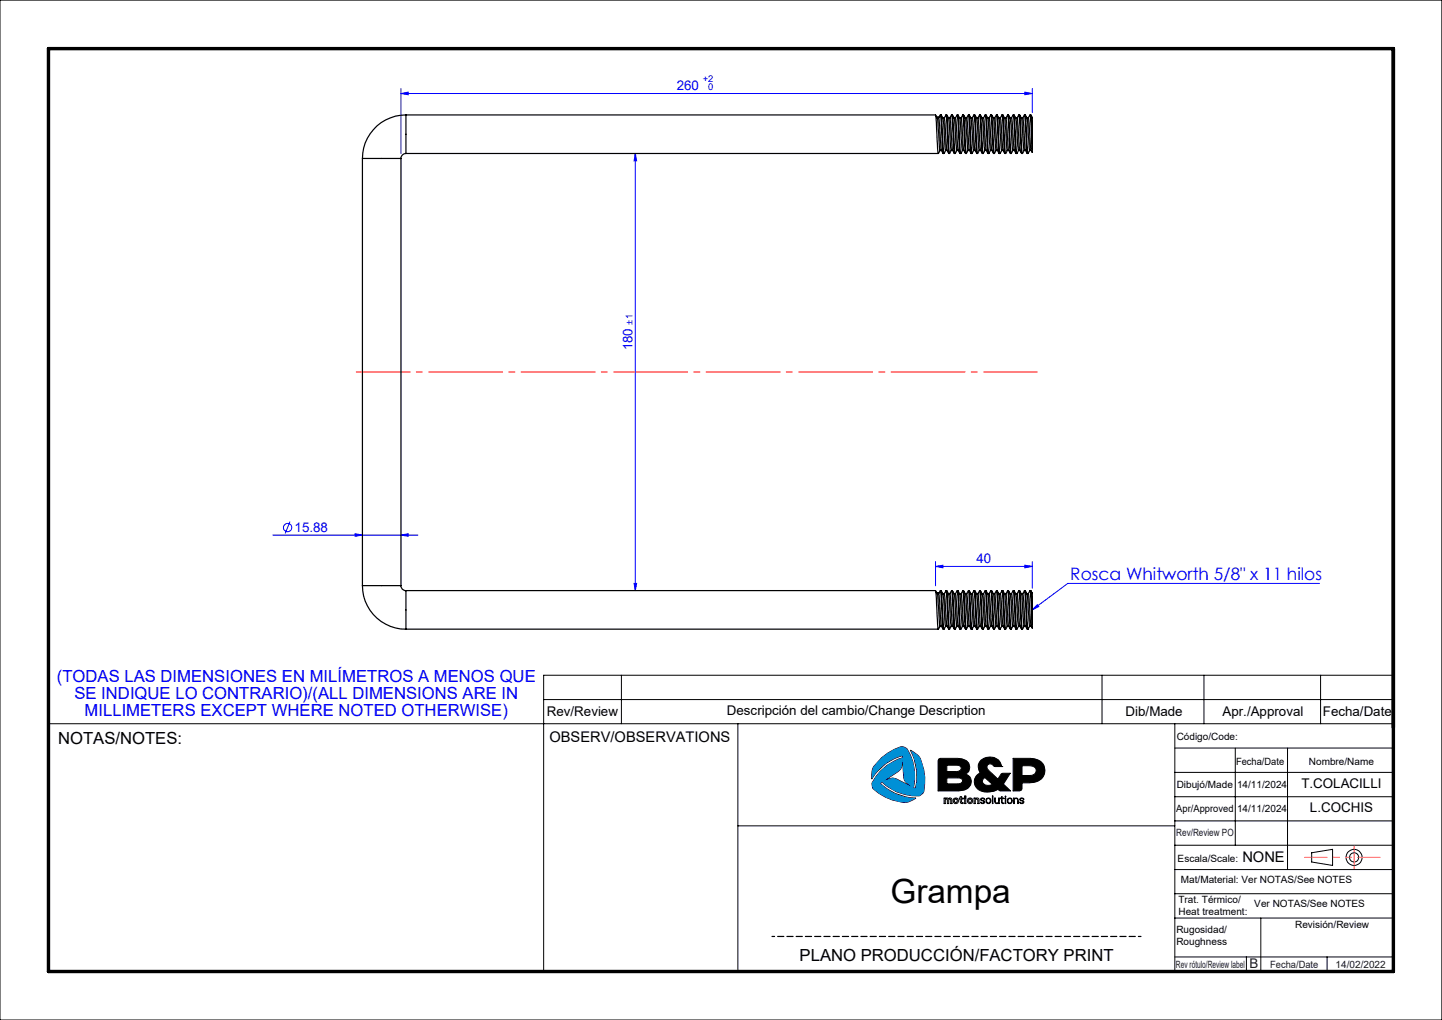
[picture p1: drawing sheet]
<svg xmlns="http://www.w3.org/2000/svg" width="297mm" height="210mm" viewBox="0 0 297 210" stroke-linecap="round" stroke-linejoin="round" font-family="sans-serif">
<g fill="none" stroke="#000" stroke-width=".21">
<path d="M0 0h297v210h-297zM128 139v10M227 139v10M248 139v10M272 139v10M287 139h-175v61M112 144h175M152 149v51M181.6 156a8.6 8.6 0 0 1 4.3-2.3l.7 .3a9.7 9.7 0 0 1 1.5 8.2l.4 .1a10.8 10.8 0 0 0-1-7.9 4.7 4.7 0 0 1 2 1.8 10.1 10.1 0 0 1 .6 7.1l-.6 .5a9.7 9.7 0 0 1-7.8-2.8l-.4 .3a10.8 10.8 0 0 0 7.4 3 4.3 4.3 0 0 1-2.5 .9 9.6 9.6 0 0 1-6.5-3.1l-.1-.7a9.5 9.5 0 0 1 6.3-5.4v-.4a10.4 10.4 0 0 0-6.4 4.8 4.2 4.2 0 0 1 .5-2.6zM185.9 156.6l.2 3.4 .2 .7 1.3 1.2-3.1-1.6-.6-.1-1.8 .5 2.9-1.9 .5-.5zM193.3 156.3l.4-.2h3.5a2.09 2.09 0 0 1 2.5 1.9l-.1 .7-.8 .7a1.68 1.68 0 0 1 1.3 1.7 1.68 1.68 0 0 1-1.5 1.6l-1.2 .1h-4.2zM195 157.5l2.4 .1a.58 .58 0 0 1 .6 .4 .58 .58 0 0 1-.3 .6l-.7 .2h-2z"/>
<path d="M202.1 156.5a2.71 2.71 0 0 1 3.9 .5l.3 .8h-1.5a.8 .8 0 0 0-.8-.5 .8 .8 0 0 0-.7 .6 2.07 2.07 0 0 0 1 1.4l1.2 1.1 .8-1.1 1.8-.1-1.4 2.2 1.4 1.4h-2l-.5-.3a3.5 3.5 0 0 1-4.6-.4 1.98 1.98 0 0 1 .9-3 1.94 1.94 0 0 1 .2-2.6zM206.3 157.8h.1M208.7 156.1h3.5a2.6 2.6 0 0 1 2.9 3.2 2.82 2.82 0 0 1-3.1 1.9h-1.5l-.1 1.5-.4 .1h-1.3zM210.5 157.6a2.82 2.82 0 0 1 2.8 .5 1.05 1.05 0 0 1-.1 1.2 1.05 1.05 0 0 1-1.1 .4h-1.6zM242 149v51M242 159h45M242 154h45M254.4 154v20M265.2 154v25M287 149h-277v51M152 170h90M194.5 164.3l1.5 .1 .1 1h-.3v-.7l-.2-.2-.2 .1v.8h-.3v-.8l-.2-.1-.2 .2v.7h-.2z"/>
<path d="M195 160.2h2.7l.5 .3v.4a.86 .86 0 0 1-1 .5h-2.2zM196.6 164.6l.2-.1 .3 .1v.5l-.3 .1-.2-.1zM197.8 164h.2v.3h.4v.2h-.4v.5a.22 .22 0 0 0 .1 .2 .22 .22 0 0 0 .3 0v.2a.63 .63 0 0 1-.6-.2 .63 .63 0 0 1 0-.7h-.2v-.2h.2zM198.7 164.3h.2v1.1h-.2zM198.7 163.9h.2v.2h-.2zM199.6 164.6l.2-.1 .2 .1v.5l-.2 .1-.2-.1zM200.6 164.3l.9 .1 .1 .2v.8h-.2v-.7l-.3-.2-.2 .3v.6h-.3zM202.5 160.4l.3-.3 1.6 1.4a1.33 1.33 0 0 1-2.1-.6zM202.6 165a.42 .42 0 0 1-.5-.2 .42 .42 0 0 1 0-.4l.5-.1 .2 .3h-.1a.28 .28 0 0 0-.3-.2 .28 .28 0 0 0-.3 .3l.6 .2a.43 .43 0 0 1-.2 .6 .43 .43 0 0 1-.6-.3l.5 .1h.2v-.3M203.3 164.5l.3-.1 .3 .1 .1 .3-.2 .5-.5-.1zM204.4 163.9h.1v1.5h-.1zM204.9 164.3h.1v.6a.36 .36 0 0 0 .3 .4 .36 .36 0 0 0 .4-.4v-.6h.1v1.1l-.1-.1-.3 .1-.4-.1z"/>
<path d="M206.3 164h.1v.3h.4l-.4 .1v.6a.23 .23 0 0 0 .1 .3 .23 .23 0 0 0 .3 0 .28 .28 0 0 1-.4 .1 .28 .28 0 0 1-.1-.4v-.6h-.3l.3-.1zM207 163.9l.2 .2zM207 164.3h.2v1.1h-.2zM207.7 164.5l.3-.1 .3 .1 .1 .3-.2 .5-.5-.1-.1-.3zM208.8 164.3l.1 .2a.48 .48 0 0 1 .8 .1v.8h-.1v-.6a.36 .36 0 0 0-.3-.4 .36 .36 0 0 0-.4 .4v.6h-.1zM210.1 164.4a.47 .47 0 0 1 .4-.1 .47 .47 0 0 1 .4 .3h-.1a.28 .28 0 0 0-.3-.2 .28 .28 0 0 0-.3 .3h.1a.43 .43 0 0 1 .5 .2 .43 .43 0 0 1 0 .5h-.5l-.3-.2 .3 .1h.4l.1-.2-.2-.1a.46 .46 0 0 1-.5-.6zM242 164h45M242 169h45M242 174h45M242 179h45M270.2 175.6l4.3-.7v3.3l-4.3-.7zM242 184h45"/>
<path d="M242 189h45M242 197h45M256.7 197v3M259.7 189v11M273.3 197v3"/>
<circle cx="196.9" cy="164.9" r=".57"/>
<circle cx="199.8" cy="164.9" r=".57"/>
<circle cx="203.6" cy="164.9" r=".56"/>
<circle cx="208" cy="164.9" r=".57"/>
<circle cx="278.9" cy="176.5" r="1.66"/>
<circle cx="278.9" cy="176.5" r=".94"/>
</g>
<path d="M159 192.8h76" fill="none" stroke="#000" stroke-width=".25" stroke-dasharray="1.3 .6" stroke-dashoffset=".7"/>
<path d="M10 10h277v190h-277z" fill="none" stroke="#000" stroke-width=".7"/>
<path d="M268.7 176.5h15.5" fill="none" stroke="#f00" stroke-width=".21" stroke-dasharray="6.3 1.3 1.3 1.3 1.3 1.3" stroke-dashoffset="1.8"/>
<path d="M278.9 174.2v4.6" fill="none" stroke="#f00" stroke-width=".21" stroke-dasharray="6.3 1.3 1.3 1.3 1.3 1.3"/>
<path d="M195 160.2h2.7l.5 .3 .1 .4-.3 .3-.5 .2h-2.5zM195 157.5l2.4 .1 .5 .2 .1 .5-.3 .4-.4 .1h-2.3zM193.3 156.3l-.1 6.5h4.4a2.08 2.08 0 0 0 2.4-2.3l-.4-.8-.8-.3a1.68 1.68 0 0 0 .9-1.9 1.68 1.68 0 0 0-1.7-1.3l-4.4-.1zM202.5 160.3l.3-.2 1.6 1.4-.7 .2-.9-.1-.5-.7zM202 156.6l-.5 .9 .1 1.1a.37 .37 0 0 1 .2 .4 .37 .37 0 0 1-.3 .3l-.7 1-.1 .8 .2 .9 .6 .6 .4 .2a4.1 4.1 0 0 0 3.7-.3l.4 .3h2.1l-1.4-1.4 1.4-2.2h-1.8l-.8 1.2-2.1-2-.1-.6 .1-.4 .4-.1 .6 .1 .4 .4h1.5v-.1a2.6 2.6 0 0 0-4.3-1.1zM210.5 157.6h1.8l.7 .3 .4 .5-.1 .7-.4 .4-.5 .2h-1.9zM208.7 156.1v6.7l1.6-.1 .2-.3v-1.2h1.5a2.75 2.75 0 0 0 3.2-2.4v-.8l-.3-.7a3.1 3.1 0 0 0-2.7-1.2z" fill-rule="evenodd" fill="#000"/>
<path d="M181.6 156l-1.6 1.8a4.1 4.1 0 0 0-.5 2.6 10.5 10.5 0 0 1 6.4-4.8v.4a9.6 9.6 0 0 0-6.3 5.4 1.5 1.5 0 0 0 1.1 1.6 8.6 8.6 0 0 0 6.3 2.1l1.7-.8a10.7 10.7 0 0 1-7.4-3l.4-.3a9.8 9.8 0 0 0 7.8 2.8l.6-.5a9.5 9.5 0 0 0-1-7.7l-1.6-1.2a10.7 10.7 0 0 1 1 7.9l-.4-.1a9.7 9.7 0 0 0-1.5-8.2 1.71 1.71 0 0 0-2.1 .2l-1.1 .5zM185.9 156.6l.3 3.9 .2 .4 1.2 1-3.3-1.7h-.7l-1.5 .5 3.2-2.1 .4-.6z" fill-rule="evenodd" fill="#0090d6"/>
<g fill="none" stroke="#00f" stroke-width=".21">
<path d="M82.6 19.3l1.5-.3v.5zM82.6 18.2v13.4M82.6 19.3h130M211.1 19l1.5 .3-1.5 .2zM212.6 18.2v5M130.8 31.6l.3 1.5h-.5zM130.8 31.6v90M56.2 110.2h29.9M59.7 107.4l-1 2.4M73.1 109.9l1.5 .3-1.5 .2zM82.6 110.2l1.5-.3v.5zM192.7 116.6l1.5-.2v.5z"/>
<path d="M192.7 115.6v5M192.7 116.6h19.9M211.1 116.4l1.5 .2-1.5 .3zM212.6 115.6v5.5M130.6 120.1h.5l-.3 1.5zM213.6 124.5l.4 .4-1.4 .7zM271.7 120.1h-51.8l-7.3 5.5"/>
<circle cx="59.3" cy="108.6" r=".86"/>
</g>
<path d="M213.7 76.6h-140.3" fill="none" stroke="#f00" stroke-width=".21" stroke-dasharray="15.2 1.3 1.3 1.3" stroke-dashoffset="4.1"/>
<g fill="#00f">
<path d="M213.6 124.5l.4 .4-1.4 .7z"/>
<path d="M82.6 19.3l1.5-.3v.5zM211.1 19l1.5 .3-1.5 .2zM73.1 109.9l1.5 .3-1.5 .2zM82.6 110.2l1.5-.3v.5z"/>
<path d="M130.8 31.6l.3 1.5h-.5zM130.6 120.1h.5l-.3 1.5z"/>
<path d="M192.7 116.6l1.5-.2v.5zM211.1 116.4l1.5 .2-1.5 .3z"/>
</g>
<g fill="none" stroke="#000" stroke-width=".25">
<path d="M74.6 32.6h8M74.6 32.6v88M82.6 32.6v88M83.6 31.6a1.02 1.02 0 0 0-1 1M83.6 23.7a8.9 8.9 0 0 0-9 8.9M83.6 23.7v7.9M83.6 23.7h109.1M83.6 31.6h109.7M192.7 23.7l.4 .6M192.7 23.7l.6 7.9M192.9 24.1h.6M193 24.3h.3"/>
<path d="M193.1 24.3l.4 6.4 .1 .3h.3M193.3 24.3l.6 6.7M193.6 31l-.3 .6M193.7 23.7l-.4 .6M193.7 23.7l.5 7.9M193.7 23.7h.2M193.9 23.7l.3 .6h.3M193.9 23.7l.5 7.9M193.9 31l.3 .6M194.2 24.3l.6 6.7M194.5 24.3l.6 6.7M194.8 31l-.4 .6h-.1"/>
<path d="M194.8 31h.3M194.8 23.7l-.3 .6M194.8 23.7l.6 7.9M194.8 23.7h.2M195 23.7l.6 7.9M195 23.7l.4 .6h.2M195.1 31l.3 .6M195.4 24.3l.5 6.7M195.6 24.3l.6 6.7M195.9 31l-.3 .6h-.2M195.9 31h.3M196 23.7l-.4 .6"/>
<path d="M196.1 23.7l.4 .6M196.1 23.7l.6 7.9M196.1 23.7h-.1l.6 7.9M196.2 31l.4 .6h.1M196.5 24.3h.3M196.5 24.3l.6 6.7M196.8 24.3l.5 6.7M197.1 31l-.4 .6M197.1 31h.2M197.1 23.7l-.3 .6M197.3 23.7l.4 .6h.2M197.3 23.7l.6 7.9"/>
<path d="M197.3 23.7h-.1l.5 7.9M197.3 31l.4 .6h.2M197.7 24.3l.5 6.7M197.9 24.3l.6 6.7M198.2 31h.3M198.3 31l-.4 .6M198.3 23.7l-.4 .6M198.3 23.7l.2 .1 .1 .6 .4 7.2M198.3 23.7l.6 7.9M198.5 23.7l.3 .6h.3M198.5 31l.4 .6M198.8 24.3l.6 6.7"/>
<path d="M199.1 24.3l.6 6.7M199.4 31l-.4 .6h-.1M199.4 31h.3M199.5 23.7l-.4 .6M199.5 23.7l.2 .1 .5 7.8M199.5 23.7l.5 7.9M199.6 23.7l.4 .6M199.7 31l.3 .6h.2l.4-.6M200 24.3h.2M200 24.3l.6 6.7M200.2 24.3l.6 6.7M200.6 31h.2"/>
<path d="M200.6 23.7l-.4 .6M200.6 23.7l.6 7.9M200.6 23.7h.2M200.8 23.7l.4 .6M200.8 23.7l.5 7.9M200.8 31l.4 .6h.1M201.1 24.3h.3M201.2 24.3l.4 6.4 .1 .3h.3M201.4 24.3l.6 6.7M201.7 31l-.3 .6M201.8 23.7l-.4 .6M201.9 23.7l.4 .6"/>
<path d="M201.9 23.7l.6 7.9M201.9 23.7h-.1l.5 7.9M202 31l.3 .6M202.3 24.3h.3M202.3 24.3l.5 6.7M202.6 24.3l.5 6.7M202.8 31l-.3 .6h-.1M202.8 31h.3M202.9 23.7l-.3 .6M202.9 23.7l.6 7.9M202.9 23.7h.2M203.1 23.7l.6 7.9"/>
<path d="M203.1 23.7l.3 .6 .4 .1 .5 6.6M203.1 31l.4 .6h.2l.3-.6M203.4 24.3l.6 6.7M204 31h.3M204.1 23.7l-.4 .6M204.1 23.7l.2 .1 .5 7.8M204.1 23.7l.5 7.9M204.3 23.7l.3 .6h.3M204.3 31l.3 .6h.2M204.6 24.3l.6 6.7M204.9 24.3l.5 6.7 .4 .6h.2l.3-.6M205.2 31l-.4 .6"/>
<path d="M205.2 31h.3M205.2 23.7l-.3 .6M205.4 23.7l.4 .6h.2M205.4 23.7l.6 7.9M205.4 23.7h-.2l.6 7.9M205.8 24.3l.5 6.7M206 24.3l.6 6.7M206.3 31h.3M206.4 23.7l-.4 .6M206.4 23.7l.5 7.9M206.4 23.7h.2M206.6 23.7l.3 .6h.3"/>
<path d="M206.6 23.7l.5 7.9M206.6 31l.3 .6M206.9 24.3l.6 6.7M207.2 24.3l.6 6.7M207.5 31l-.4 .6h-.1M207.5 31h.3M207.5 23.7l-.3 .6M207.5 23.7l.3 .1 .5 7.8M207.5 23.7l.6 7.9M207.7 23.7l.4 .6h.2M207.8 31l.3 .6h.2l.3-.6M208.1 24.3l.5 6.7"/>
<path d="M208.3 24.3l.6 6.7M208.6 31h.3M208.7 23.7l-.4 .6M208.7 23.7l.6 7.9M208.7 23.7h.1M208.8 23.7l.4 .6h.3M208.8 23.7l.6 7.9M208.9 31l.4 .6h.1M209.2 24.3l.6 6.7M209.5 24.3l.5 6.7M209.8 31l-.4 .6M209.8 31h.2"/>
<path d="M209.8 23.7l-.3 .6M210 23.7l.4 .6M210 23.7l.6 7.9M210 23.7h-.1l.5 7.9M210 31l.4 .6h.2l.4-.6M210.4 24.3h.2M210.4 24.3l.5 6.3v.4h.3M210.6 24.3l.6 6.7M211 23.7l-.4 .6M211 23.7l.2 .1 .1 .6 .4 7.2M211 23.7l.6 7.9M211.2 23.7l.3 .6h.3"/>
<path d="M211.2 31l.4 .6h.1l.4-.6M211.5 24.3l.5 6.4 .1 .3h.3M211.8 24.3l.6 6.7M212.2 23.7l-.4 .6M212.2 23.7l.2 .1 .2 3.8M212.2 23.7l.4 6.9M212.3 23.7l.3 .5M212.6 27.6h.1M212.6 30.6v.8l-.2-.4M212.6 27.6v3M212.6 24.2v3.4M74.6 120.6a8.9 8.9 0 0 0 9 8.9"/>
<path d="M74.6 120.6h8M82.6 120.6a.97 .97 0 0 0 1 1M83.6 121.6v7.9M83.6 129.5h109.7M83.6 121.6h109.1M192.9 122h.6M193 122.2h.3M193.3 122.3l.5 5.9 .1 .7 .3 .6M193.6 128.9l-.3 .6M193.7 121.6l-.4 .6M193.7 121.7l.5 7.8M193.7 121.6h.2"/>
<path d="M193.9 128.9h-.3l-.1-.3-.4-6.1-.4-.9 .6 7.9M194.2 122.3l-.3-.7 .5 7.9M194.2 122.2h.3M194.2 122.3l.6 6.6M194.5 122.3l.5 6.4 .4 .8M194.8 121.6l-.3 .6M194.8 121.7l.6 7.8M194.8 121.6h.2M195.1 128.9h-.3l-.4 .6h-.1M195.4 122.3l-.4-.7 .6 7.9M195.4 122.2h.2M195.4 122.3l.5 6.6"/>
<path d="M195.6 122.3l.5 6.4 .5 .8h.1M195.9 128.9l-.3 .6h-.2M195.9 128.9h.3M196 121.6l-.4 .6M196 121.7l.6 7.8M196 121.6h.1M196.5 122.2h.3M196.8 122.3l.5 6.4 .2 .5 .4 .3M197.1 128.9l-.3-3.5a8.4 8.4 0 0 0-.4-3.5l-.3-.3 .6 7.9M197.1 121.6l-.3 .6M197.2 121.7l.5 7.8M197.2 121.6h.1"/>
<path d="M197.3 128.9h-.2l-.4 .6M197.7 122.3l-.4-.7 .6 7.9M197.7 122.2h.2M197.7 122.3l.5 6.6M197.9 122.3l.5 6.4 .5 .8M198.3 121.6l-.4 .6M198.3 121.7l.6 7.8M198.3 121.6h.1M198.4 121.6l.6 7.9M198.5 121.6l.3 .7M198.5 128.9h-.2l-.4 .6M198.8 122.2h.3"/>
<path d="M198.8 122.3l.6 6.6M199.1 122.3l.5 6.4 .4 .8h.2l.4-.6h.2M199.5 121.6l-.4 .6M199.5 121.7l.5 7.8M199.5 121.6h.1M199.6 121.6l.6 7.9M199.6 121.6l.4 .7M199.7 128.9h-.3l-.4 .6h-.1M200 122.2h.2M200 122.3l.6 6.6M200.2 122.3l.6 6.4 .4 .8h.1M200.6 121.6l-.4 .6"/>
<path d="M200.6 121.7l.6 7.8M200.6 121.6h.2M201.1 122.2h.3M201.4 122.3l.5 5.9 .1 .7 .3 .6M201.7 128.9l-.3-3.6a8.9 8.9 0 0 0-.4-3.4l-.2-.3 .5 7.9M201.7 128.9h.3M201.7 128.9l-.3 .6M201.8 121.6l-.4 .6M201.8 121.7l.5 7.8M201.8 121.6h.1M202.3 122.3l-.4-.7 .6 7.9M202.3 122.2h.3"/>
<path d="M202.3 122.3l.5 6.6M202.6 122.3l.5 6.4 .4 .8h.2l.3-.6M202.9 121.6l-.3 .6M202.9 121.7l.6 7.8M202.9 121.6h.2M203.1 128.9h-.3l-.3 .6h-.1M203.4 122.2l.4 .1 .4 6.4 .4 .8h.2M203.4 122.3l-.3-.7 .6 7.9M203.4 122.3l.6 6.6M204 128.9h.3M204.1 121.6l-.4 .6M204.1 121.7l.5 7.8"/>
<path d="M204.1 121.6h.1M204.2 121.6l.6 7.9M204.3 121.6l.3 .7M204.6 122.2h.3M204.6 122.3l.6 6.6M204.9 122.3l.5 6.6 .4 .6h.2l.3-.6M205.2 121.6l-.3 .6M205.2 121.7l.6 7.8M205.2 121.6h.2M205.5 128.9h-.3l-.4 .6M205.7 122.2h.3M205.8 122.3l-.4-.7 .6 7.9"/>
<path d="M205.8 122.3l.5 6.6M206 122.3l.5 5.9 .1 .7 .3 .6M206.3 128.9h.3M206.4 121.6l-.4 .6M206.4 121.7l.5 7.8M206.4 121.6h.2M206.9 122.3l-.3-.7 .5 7.9M206.9 122.2h.3M206.9 122.3l.6 6.6M207.2 122.3l.5 6.4 .4 .8h.2l.3-.6h.3M207.5 121.6l-.3 .6M207.5 121.7l.6 7.8"/>
<path d="M207.5 121.6h.2M207.7 121.6l.6 7.9M207.7 121.6l.4 .7M207.8 128.9h-.3l-.4 .6h-.1M208.1 122.2h.2M208.1 122.3l.5 6.6M208.3 122.3l.5 6.4 .5 .8h.1M208.7 121.6l-.4 .6M208.7 121.7l.6 7.8M208.7 121.6h.1M209.2 122.2h.3M209.2 122.3l-.4-.7 .6 7.9"/>
<path d="M209.2 122.3l.6 6.6M209.5 122.3l.5 6.6 .4 .6h.2l.4-.6M209.8 121.6l-.3 .6M209.9 121.7l.5 7.8M209.9 121.6h.1M210 128.9h-.2l-.4 .6M210.4 122.3l-.4-.7 .6 7.9M210.4 122.2h.2M210.4 122.3l.5 6.6M210.6 122.3l.5 6.4 .5 .8h.1l.4-.6M210.9 128.9h.3M211 121.6l-.4 .6"/>
<path d="M211 121.7l.6 7.8M211 121.6h.1M211.1 121.6l.6 7.9M211.2 121.6l.3 .7M211.5 122.2h.3M211.5 122.3l.6 6.6M211.8 122.3l.5 6.4 .3 .6v-.8M212.1 128.9h.3M212.2 121.6l-.4 .6M212.2 121.7l.4 6.8M212.2 121.6h.1M212.3 121.6l.3 4"/>
<path d="M212.3 121.6l.3 .5v3.5M212.6 125.6h.1M212.6 125.6v2.9"/>
</g>
<text font-size="6.9" x="183.4" y="185.8">Grampa</text>
<text font-size="3.5" fill="#00f" x="220.4" y="119.3">Rosca Whitworth 5/8&quot; x 11 hilos</text>
<g font-size="3.4" fill="#00f">
<text x="11.7" y="140.4">(TODAS LAS DIMENSIONES EN MILÍMETROS A MENOS QUE</text>
<text x="15.3" y="143.9">SE INDIQUE LO CONTRARIO)/(ALL DIMENSIONS ARE IN</text>
<text x="17.4" y="147.4">MILLIMETERS EXCEPT WHERE NOTED OTHERWISE)</text>
</g>
<g font-size="3.4">
<text x="12" y="153.1">NOTAS/NOTES:</text>
<text x="164.7" y="197.9">PLANO PRODUCCIÓN/FACTORY PRINT</text>
</g>
<g font-size="3">
<text x="113.2" y="152.7">OBSERV/OBSERVATIONS</text>
<text x="255.9" y="177.4">NONE</text>
</g>
<g font-size="2.7" fill="#00f">
<text x="139.4" y="18.6">260</text>
<text x="130.3" y="72.2" transform="rotate(-90 130.3 72.2)">180</text>
<text x="60.7" y="109.5">15.88</text>
<text x="201.1" y="116">40</text>
</g>
<g font-size="2.7">
<text x="112.6" y="147.5">Rev/Review</text>
<text x="149.7" y="147.3">Descripción del cambio/Change Description</text>
<text x="231.8" y="147.3">Dib/Made</text>
<text x="251.8" y="147.3">Apr./Approval</text>
<text x="272.5" y="147.4">Fecha/Date</text>
<text x="268" y="162.3">T.COLACILLI</text>
<text x="269.8" y="167.1">L.COCHIS</text>
</g>
<text font-size="2.7" fill="#191924" x="257.3" y="199.4">B</text>
<g font-size="2.1">
<text x="242.4" y="152.3">Código/Code:</text>
<text x="254.6" y="157.4">Fecha/Date</text>
<text x="269.6" y="157.5">Nombre/Name</text>
<text x="242.3" y="167.1">Apr/Approved</text>
<text x="242.4" y="162.3">Dibujó/Made</text>
<text x="254.8" y="162.3">14/11/2024</text>
<text x="254.8" y="167.1">14/11/2024</text>
<text x="242.6" y="177.5">Escala/Scale:</text>
<text x="242.7" y="185.9">Trat. Térmico/</text>
<text x="243.2" y="181.7">Mat/Material: Ver NOTAS/See NOTES</text>
<text x="242.7" y="188.4">Heat treatment:</text>
<text x="258.3" y="186.7">Ver NOTAS/See NOTES</text>
<text x="266.8" y="191.1">Revisión/Review</text>
<text x="242.3" y="192">Rugosidad/</text>
<text x="242.3" y="194.5">Roughness</text>
</g>
<g font-size="2.1" fill="#191924">
<text x="242.3" y="172.1">Rev/Review PO</text>
<text x="242.2" y="199.2">Rev rótulo/Review label</text>
<text x="261.6" y="199.3">Fecha/Date</text>
<text x="275.1" y="199.3">14/02/2022</text>
</g>
<g font-size="1.9" fill="#00f">
<text x="144.7" y="16.8">+2</text>
<text x="145.8" y="18.6">0</text>
<text x="130.3" y="66.8" transform="rotate(-90 130.3 66.8)">±1</text>
</g>
</svg>
